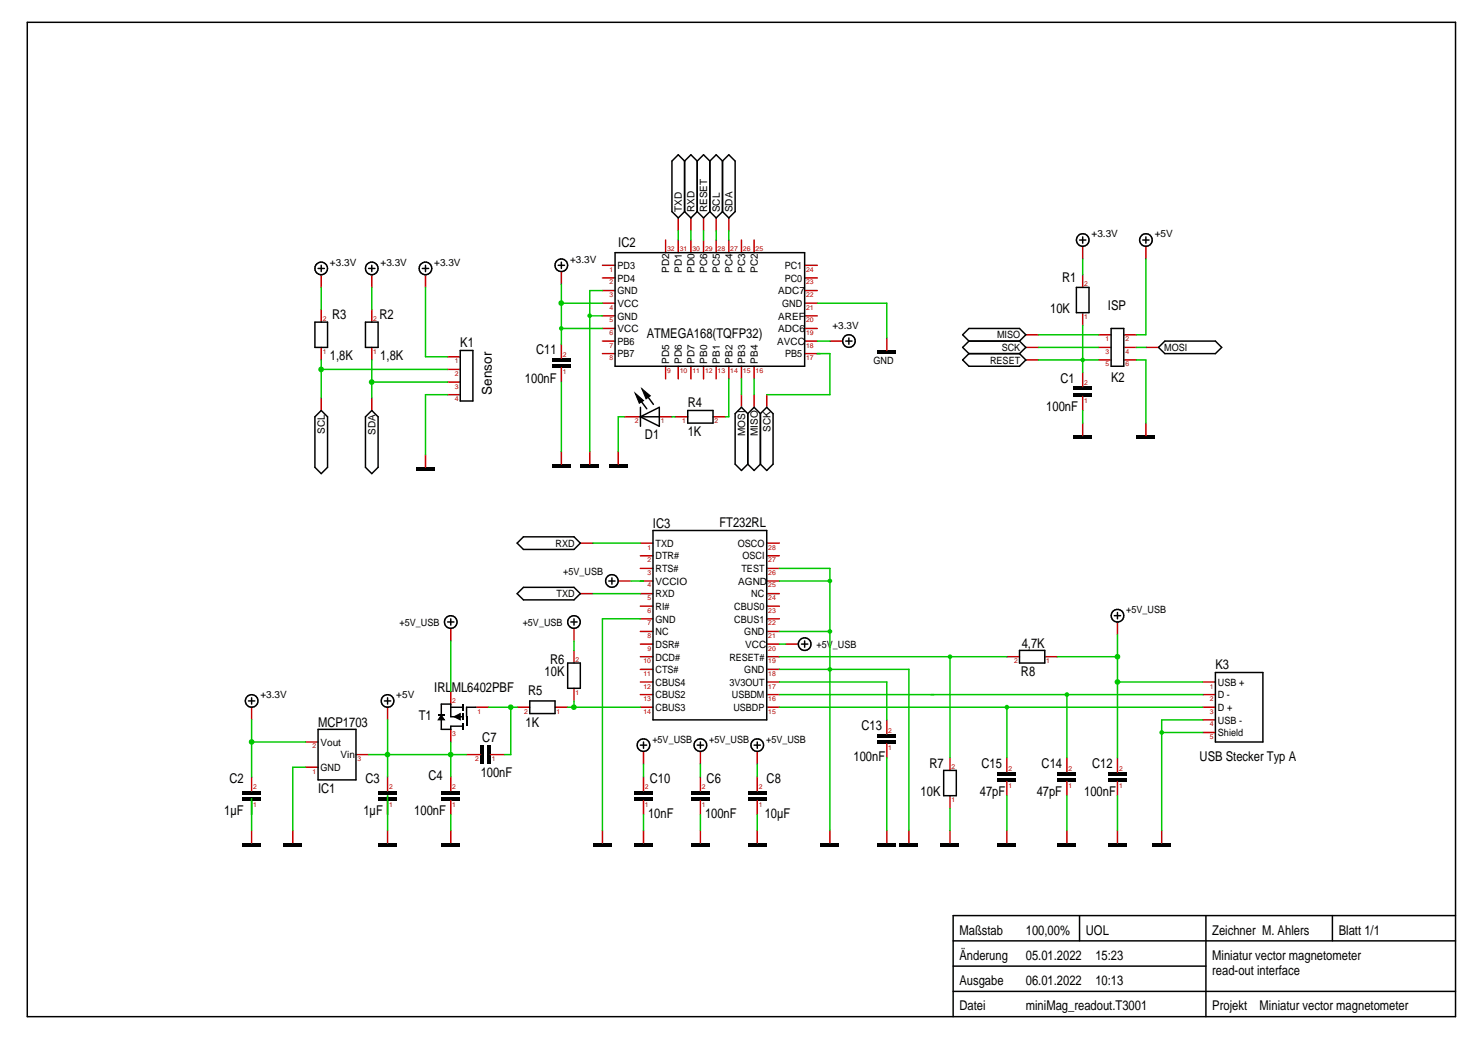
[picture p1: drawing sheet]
<svg xmlns="http://www.w3.org/2000/svg" width="297mm" height="210mm" viewBox="0 0 297 210" stroke-linecap="round" stroke-linejoin="round" font-family="sans-serif">
<g fill="none" stroke="#000" stroke-width=".3">
<path d="M5.5 4.5h287v199.9h-287zM137.6 32.4l1.3-1.3 1.2 1.3M137.6 32.4v10.1M137.6 32.4l-1.3-1.3-1.3 1.3v10.1l1.3 1.3 1.3-1.3M140.1 32.4v10.1M140.1 32.4l1.3-1.3 1.3 1.3M142.7 32.4l1.2-1.3 1.3 1.3M142.7 32.4v10.1M145.2 32.4l1.3-1.3 1.2 1.3v10.1l-1.2 1.3-1.3-1.3M145.2 32.4v10.1M63.9 54h1.3M64.6 53.3v1.3"/>
<path d="M74.1 54h1.3M74.7 53.3v1.3M84.9 54h1.2M85.5 53.3v1.3M112.2 53.3h1.3M112.8 52.7v1.3M123.6 50.8h38.1v22.8h-38.1zM137.6 42.5l1.3 1.3 1.2-1.3M140.1 42.5l1.3 1.3 1.3-1.3M142.7 42.5l1.2 1.3 1.3-1.3M216.3 57.8h2.6v5.1h-2.6zM217 48.3h1.2"/>
<path d="M217.6 47.6v1.3M229.7 48.3h1.2M230.3 47.6v1.3M63.3 64.8h2.5v5h-2.5zM73.4 64.8h2.6v5h-2.6zM92.5 70.5h2.5v10.1h-2.5zM129.8 79.2l1.5 2.1M170 68.6h1.2M170.6 67.9v1.3M194.7 68.6h10.2M194.7 71.1l-1.2 1.3 1.2 1.2h10.2l1.3-1.2-1.3-1.3M194.7 71.1h10.2"/>
<path d="M194.7 68.6l-1.2-1.3 1.2-1.3h10.2l1.3 1.3-1.3 1.3M194.7 68.6l-1.2 1.2 1.2 1.3M204.9 68.6l1.3 1.2-1.3 1.3M223.3 66h2.5v7.6h-2.5zM234.1 68.6h10.2l1.2 1.2-1.2 1.3h-10.2l-1.3-1.3zM63.3 83.8l1.3-1.3 1.2 1.3v10.2l-1.2 1.2-1.3-1.2zM73.4 83.8l1.3-1.3 1.3 1.3v10.2l-1.3 1.2-1.3-1.2zM128.4 80.1l1.6 2.1M128.7 83.8l3.8-1.9v3.8zM128.7 83.8h3.8M128.7 81.9v3.8M138.2 82.5h5.1v2.6h-5.1z"/>
<path d="M150.3 83.2l-1.3-1.3-1.3 1.3v10.1l1.3 1.3 1.3-1.3M150.3 83.2v10.1M150.3 93.3l1.3 1.3 1.2-1.3M150.3 83.2l1.3-1.3 1.2 1.3M152.8 83.2l1.3-1.3 1.3 1.3v10.1l-1.3 1.3-1.3-1.3M152.8 83.2v10.1M103.9 109.2l1.3-1.3h10.2l1.2 1.3-1.2 1.3h-10.2zM105.2 118.1h10.2l1.2 1.3-1.2 1.2h-10.2l-1.3-1.2zM122.3 116.8h1.3M123 116.2v1.3M131.2 106.7h22.9v38h-22.9zM90 125.1h1.2"/>
<path d="M90.6 124.4v1.3M114.1 133.3h2.5v5.1h-2.5zM114.7 125.1h1.3M115.4 124.4v1.3M161.1 129.5h1.2M161.7 128.9v1.2M204.9 130.8h5.1v2.5h-5.1zM223.9 123.8h1.3M224.6 123.1v1.3M244.3 135.2h9.5v14h-9.5zM49.9 140.9h1.3M50.6 140.3v1.3"/>
<path d="M63.9 146.6h7.6v10.2h-7.6zM77.3 140.9h1.2M77.9 140.3v1.3M88.7 143.8v-2.2h1.9v2.5h2.5M88.7 144.4v2.2h1.9v-.6h2.5M90.6 142.2h2.5M95.7 142.2h-1.9v1.9M106.5 140.9h5v2.6h-5zM128.7 149.8h1.3M129.3 149.2v1.3M140.1 149.8h1.3M140.8 149.2v1.3"/>
<path d="M151.6 149.8h1.2M152.2 149.2v1.3M189.7 154.9h2.5v5.1h-2.5zM191.6 194.2h50.8M191.6 199.3h100.9M191.6 189.2h100.9M217 184.1v5.1M242.4 184.1v20.3M267.8 184.1v5.1M292.5 184.1h-100.9v20.3"/>
<circle cx="64.5" cy="54" r="1.27"/>
<circle cx="74.7" cy="54" r="1.27"/>
<circle cx="85.5" cy="54" r="1.27"/>
<circle cx="112.8" cy="53.3" r="1.27"/>
<circle cx="217.6" cy="48.3" r="1.27"/>
<circle cx="230.3" cy="48.3" r="1.27"/>
<circle cx="170.6" cy="68.6" r="1.27"/>
<circle cx="123" cy="116.8" r="1.27"/>
<circle cx="90.6" cy="125.1" r="1.27"/>
<circle cx="115.3" cy="125.1" r="1.27"/>
<circle cx="161.7" cy="129.5" r="1.27"/>
<circle cx="224.6" cy="123.8" r="1.27"/>
<circle cx="50.6" cy="140.9" r="1.27"/>
<circle cx="77.9" cy="140.9" r="1.27"/>
<circle cx="129.3" cy="149.8" r="1.26"/>
<circle cx="140.8" cy="149.8" r="1.27"/>
<circle cx="152.2" cy="149.8" r="1.27"/>
</g>
<g fill="none" stroke="#c70000" stroke-width=".3">
<path d="M64.6 55.2v2.6M74.7 55.2v2.6M85.5 55.2v2.6M112.8 54.6v2.6M121.1 58.4h2.5M121.1 55.9h2.5M121.1 53.3h2.5M133.8 48.3v2.5M136.3 43.8v2.6M136.3 48.3v2.5M138.9 43.8v2.6M138.9 48.3v2.5"/>
<path d="M141.4 43.8v2.6M141.4 48.3v2.5M143.9 43.8v2.6M143.9 48.3v2.5M146.5 43.8v2.6M146.5 48.3v2.5M149 48.3v2.5M151.6 48.3v2.5M161.7 58.4h2.6M161.7 55.9h2.6M161.7 53.3h2.6M217.6 49.5v2.6"/>
<path d="M217.6 55.2v2.6M230.3 49.5v2.6M64.6 62.2v2.6M64.6 69.8v2.6M64.6 80v2.5M74.7 62.2v2.6M74.7 69.8v2.6M74.7 80v2.5M90 79.4h2.5M90 76.8h2.5M90 74.3h2.5M90 71.7h2.5"/>
<path d="M112.8 69.2v2.9M112.8 74v2.8M121.1 68.6h2.5M121.1 71.1h2.5M121.1 66h2.5M121.1 63.5h2.5M121.1 61h2.5M133.8 73.6v2.6M136.3 73.6v2.6M138.9 73.6v2.6M141.4 73.6v2.6M143.9 73.6v2.6"/>
<path d="M146.5 73.6v2.6M149 73.6v2.6M149 79.4v2.5M151.6 73.6v2.6M151.6 79.4v2.5M154.1 79.4v2.5M161.7 68.6h2.6M161.7 71.1h2.6M161.7 66h2.6M161.7 63.5h2.6M161.7 61h2.6M166.8 68.6h2.5"/>
<path d="M178.2 67.9v2.6M206.2 72.4h2.5M206.2 67.3h2.5M206.2 69.8h2.5M217.6 62.9v2.5M217.6 74.9v2.9M217.6 79.7v2.8M220.8 72.4h2.5M220.8 67.3h2.5M220.8 69.8h2.5M225.8 72.4h2.6M225.8 67.3h2.6"/>
<path d="M225.8 69.8h2.6M230.3 69.8h2.5M85.5 91.4v2.6M112.8 90.8v2.5M118.5 90.8v2.5M124.2 90.8v2.5M125.5 83.8h3.2M132.5 83.8h2.5M135.7 83.8h2.5M143.3 83.8h2.5M217.6 85.1v2.5M230.3 85.1v2.5"/>
<path d="M116.6 119.4h2.6M116.6 109.2h2.6M124.2 116.8h2.6M128.7 116.8h2.5M128.7 119.4h2.5M128.7 109.2h2.5M128.7 114.3h2.5M128.7 111.7h2.5M154.1 116.8h2.5M154.1 119.4h2.5M154.1 109.2h2.5M154.1 114.3h2.5"/>
<path d="M154.1 111.7h2.5M90.6 126.3v2.6M90.6 139v2.6M115.4 126.3v2.6M115.4 130.8v2.5M115.4 138.4v2.5M128.7 137.1h2.5M128.7 139.7h2.5M128.7 129.5h2.5M128.7 132h2.5M128.7 134.6h2.5M128.7 127h2.5"/>
<path d="M128.7 124.4h2.5M128.7 121.9h2.5M154.1 137.1h2.5M154.1 139.7h2.5M154.1 129.5h2.5M154.1 132h2.5M154.1 134.6h2.5M154.1 127h2.5M154.1 124.4h2.5M154.1 121.9h2.5M157.9 129.5h2.5M202.4 132h2.5"/>
<path d="M210 132h2.5M224.6 125.1v2.5M241.7 137.1h2.6M241.7 139.7h2.6M50.6 142.2v2.5M50.6 156.2v2.8M61.4 149.2h2.5M61.4 154.3h2.5M71.5 151.7h2.6M77.9 142.2v2.5M77.9 156.2v2.8M90.6 146.6v2.6"/>
<path d="M90.6 156.2v2.8M93.8 151.7h2.8M95.7 142.2h2.5M98.5 151.7h2.9M103.9 142.2h2.6M111.5 142.2h2.6M128.7 142.2h2.5M129.3 151.1v2.5M129.3 156.2v2.8M140.8 151.1v2.5M140.8 156.2v2.8M152.2 151.1v2.5"/>
<path d="M152.2 156.2v2.8M154.1 142.2h2.5M178.2 144.7v2.9M178.2 149.5v2.9M190.9 152.4v2.5M190.9 160v2.5M202.4 152.4v2.8M202.4 157.1v2.9M214.4 152.4v2.8M214.4 157.1v2.9M224.6 152.4v2.8M224.6 157.1v2.9"/>
<path d="M241.7 142.2h2.6M241.7 144.7h2.6M241.7 147.3h2.6M50.6 160.9v2.9M50.6 167v2.5M58.8 167v2.5M77.9 160.9v2.9M77.9 167v2.5M90.6 160.9v2.9M90.6 167v2.5M121.1 167v2.5M129.3 160.9v2.9"/>
<path d="M129.3 167v2.5M140.8 160.9v2.9M140.8 167v2.5M152.2 160.9v2.9M152.2 167v2.5M166.8 167v2.5M178.2 167v2.5M182.7 167v2.5M190.9 167v2.5M202.4 167v2.5M214.4 167v2.5M224.6 167v2.5"/>
<path d="M233.5 167v2.5"/>
</g>
<g fill="#000">
<path d="M110.9 72.1h3.8v.6h-3.8zM110.9 73.3h3.8v.7h-3.8zM176.3 70.5h3.8v.6h-3.8zM215.7 77.8h3.8v.6h-3.8zM215.7 79h3.8v.7h-3.8zM83.6 94h3.8v.6h-3.8zM110.9 93.3h3.8v.7h-3.8zM116.6 93.3h3.8v.7h-3.8zM122.3 93.3h3.9v.7h-3.9zM215.7 87.6h3.8v.6h-3.8zM228.4 87.6h3.8v.6h-3.8zM48.7 159h3.8v.7h-3.8z"/>
<path d="M76 159h3.8v.7h-3.8zM88.7 159h3.8v.7h-3.8zM88.1 143.6h1.2v.3h-1.2zM93 141.6h.3v1.2h-.3zM93 143.5h.3v1.2h-.3zM93 145.4h.3v1.2h-.3zM93.6 144.1h.3v1.9h-.3zM96.6 149.8h.7v3.8h-.7zM97.9 149.8h.6v3.8h-.6zM127.4 159h3.8v.7h-3.8zM138.9 159h3.8v.7h-3.8zM150.3 159h3.8v.7h-3.8z"/>
<path d="M176.3 147.6h3.8v.6h-3.8zM176.3 148.9h3.8v.6h-3.8zM200.4 155.2h3.9v.7h-3.9zM200.4 156.5h3.9v.6h-3.9zM212.5 155.2h3.8v.7h-3.8zM212.5 156.5h3.8v.6h-3.8zM222.7 155.2h3.8v.7h-3.8zM222.7 156.5h3.8v.6h-3.8zM48.7 169.5h3.8v.6h-3.8zM48.7 160.3h3.8v.6h-3.8zM56.9 169.5h3.8v.6h-3.8zM76 169.5h3.8v.6h-3.8z"/>
<path d="M76 160.3h3.8v.6h-3.8zM88.7 169.5h3.8v.6h-3.8zM88.7 160.3h3.8v.6h-3.8zM119.2 169.5h3.8v.6h-3.8zM127.4 160.3h3.8v.6h-3.8zM127.4 169.5h3.8v.6h-3.8zM138.9 160.3h3.8v.6h-3.8zM138.9 169.5h3.8v.6h-3.8zM150.3 160.3h3.8v.6h-3.8zM150.3 169.5h3.8v.6h-3.8zM164.9 169.5h3.8v.6h-3.8zM176.3 169.5h3.8v.6h-3.8z"/>
<path d="M180.8 169.5h3.8v.6h-3.8zM189 169.5h3.8v.6h-3.8zM200.4 169.5h3.9v.6h-3.9zM212.5 169.5h3.8v.6h-3.8zM222.7 169.5h3.8v.6h-3.8zM231.6 169.5h3.8v.6h-3.8z"/>
</g>
<path d="M127.6 79l1.7 1.5-.8 .6zM129 78.1l1.7 1.5-.9 .6zM88.7 143.8l.6 .9h-1.2zM91.2 144.1l1.3-.6v1.2z" fill="#000" stroke="#000" stroke-width=".2"/>
<path d="M146.5 76.2v7.6h-.7M135 83.8h.7" fill="none" stroke="#00c700" stroke-width=".3"/>
<circle cx="74.7" cy="76.8" r=".57" fill="#00c700"/>
<path d="M146.5 46.4v1.9M74.7 72.4v7.6M74.7 76.8h15.3" fill="none" stroke="#00c700" stroke-width=".3"/>
<circle cx="64.5" cy="74.3" r=".57" fill="#00c700"/>
<path d="M143.9 46.4v1.9M64.6 72.4v7.6M64.6 74.3h25.4M208.7 72.4h12.1M217.6 65.4v9.5" fill="none" stroke="#00c700" stroke-width=".3"/>
<circle cx="217.6" cy="72.4" r=".47" fill="#00c700"/>
<path d="M112.8 57.2v3.8M141.4 46.4v1.9M217.6 52.1v3.1M149 76.2v3.2M151.6 76.2v3.2M164.3 71.1h2.5v8.3h-12.7M164.3 68.6h2.5M208.7 69.8h12.1M208.7 67.3h12.1M228.4 69.8h1.9" fill="none" stroke="#00c700" stroke-width=".3"/>
<circle cx="112.8" cy="60.9" r=".57" fill="#00c700"/>
<path d="M121.1 66h-8.3v3.2" fill="none" stroke="#00c700" stroke-width=".3"/>
<circle cx="112.8" cy="66" r=".47" fill="#00c700"/>
<path d="M64.6 57.8v4.4M74.7 57.8v4.4M85.5 57.8v13.9h4.5M121.1 61h-8.3v5" fill="none" stroke="#00c700" stroke-width=".3"/>
<circle cx="50.6" cy="149.2" r=".57" fill="#00c700"/>
<path d="M230.3 52.1v15.2h-1.9M50.6 144.7v11.5M50.6 149.2h10.8M77.9 151.7h15.9M90.6 149.2v7" fill="none" stroke="#00c700" stroke-width=".3"/>
<circle cx="77.9" cy="151.7" r=".57" fill="#00c700"/>
<path d="M74.1 151.7h3.8M77.9 144.7v11.5" fill="none" stroke="#00c700" stroke-width=".3"/>
<circle cx="90.6" cy="151.7" r=".57" fill="#00c700"/>
<path d="M102.7 142.2v9.5h-1.3" fill="none" stroke="#00c700" stroke-width=".3"/>
<circle cx="102.6" cy="142.2" r=".57" fill="#00c700"/>
<path d="M98.2 142.2h5.7M115.4 140.9v1.3h-1.3" fill="none" stroke="#00c700" stroke-width=".3"/>
<circle cx="115.3" cy="142.2" r=".57" fill="#00c700"/>
<path d="M136.3 46.4v1.9M138.9 46.4v1.9M119.2 109.2h9.5M119.2 119.4h9.5M115.4 142.2h13.3M156.6 142.2h85.1M202.4 142.2v10.2" fill="none" stroke="#00c700" stroke-width=".3"/>
<g fill="#00c700">
<circle cx="202.4" cy="142.2" r=".47"/>
<circle cx="190.9" cy="132" r=".47"/>
</g>
<path d="M156.6 132h45.8M156.6 137.1h21.6v7.6M156.6 139.7h85.1M190.9 132v20.4M214.4 139.7v12.7" fill="none" stroke="#00c700" stroke-width=".3"/>
<circle cx="214.4" cy="139.6" r=".47" fill="#00c700"/>
<path d="M128.7 116.8h.6M90.6 128.9v10.1M115.4 128.9v1.9M156.6 129.5h1.3" fill="none" stroke="#00c700" stroke-width=".3"/>
<circle cx="224.6" cy="137.1" r=".57" fill="#00c700"/>
<path d="M224.6 127.6v9.5h17.1" fill="none" stroke="#00c700" stroke-width=".3"/>
<circle cx="224.6" cy="132" r=".57" fill="#00c700"/>
<g fill="none" stroke="#00c700" stroke-width=".3">
<path d="M90 79.4h-4.5v12M112.8 76.8v14M164.3 61h13.9v6.9M228.4 72.4h1.9v12.7M125.5 83.8h-1.3v7M217.6 82.5v2.6M126.8 116.8h2.5M166.8 116.8v10.2M166.8 134.6v32.4M212.5 132h12.1M224.6 137.1v15.3M58.8 154.3h2.6"/>
<path d="M77.9 160v3.8M129.3 153.6v2.6M140.8 153.6v2.6M152.2 153.6v2.6M241.7 144.7h-8.2v2.6h8.2M50.6 160.6v3.2M90.6 163.8v3.2"/>
</g>
<circle cx="118.5" cy="63.5" r=".47" fill="#00c700"/>
<path d="M121.1 58.4h-2.6v32.4M118.5 63.5h2.6M58.8 154.3v12.7M77.9 160v7M50.6 160.6v6.4" fill="none" stroke="#00c700" stroke-width=".3"/>
<circle cx="233.5" cy="147.3" r=".47" fill="#00c700"/>
<path d="M233.5 147.3v19.7M129.3 163.8v3.2M140.8 163.8v3.2M152.2 163.8v3.2" fill="none" stroke="#00c700" stroke-width=".3"/>
<circle cx="166.8" cy="134.6" r=".47" fill="#00c700"/>
<path d="M156.6 134.6h10.2" fill="none" stroke="#00c700" stroke-width=".3"/>
<circle cx="166.8" cy="127" r=".47" fill="#00c700"/>
<path d="M166.8 127v7.6M202.4 160v7M214.4 160v7M190.9 162.5v4.5" fill="none" stroke="#00c700" stroke-width=".3"/>
<circle cx="166.8" cy="116.8" r=".47" fill="#00c700"/>
<path d="M156.6 114.3h10.2v2.5h-10.2M128.7 124.4h-7.6v42.6M156.6 127h10.2M166.8 134.6h15.9v32.4M178.2 152.4v14.6M224.6 160v7" fill="none" stroke="#00c700" stroke-width=".3"/>
<g font-size="2.7">
<text x="124.2" y="49.7">IC2</text>
<text x="213.4" y="56.6">R1</text>
<text x="66.8" y="64.2">R3</text>
<text x="76.3" y="64.2">R2</text>
<text x="211.1" y="62.9">10K</text>
<text x="222.7" y="62.2">ISP</text>
<text x="92.5" y="69.8">K1</text>
<text x="107.7" y="71.2">C11</text>
<text x="130" y="67.9">ATMEGA168(TQFP32)</text>
<text x="66.3" y="72.5">1,8K</text>
<text x="76.4" y="72.5">1,8K</text>
<text x="105.5" y="76.9">100nF</text>
<text x="213.1" y="76.9">C1</text>
<text x="223.3" y="76.8">K2</text>
<text x="98.8" y="79.4" transform="rotate(-90 98.8 79.4)">Sensor</text>
<text x="138.2" y="81.9">R4</text>
<text x="210.3" y="82.6">100nF</text>
<text x="129.6" y="88.2">D1</text>
<text x="138.2" y="87.6">1K</text>
<text x="131.2" y="106.2">IC3</text>
<text x="144.6" y="106">FT232RL</text>
<text x="205.3" y="130.2">4,7K</text>
<text x="109.5" y="136">10K</text>
<text x="110.6" y="133.4">R6</text>
<text x="205.2" y="136">R8</text>
<text x="244.3" y="134.6">K3</text>
<text x="87.3" y="139.1">IRLML6402PBF</text>
<text x="106.1" y="139.8">R5</text>
<text x="63.9" y="146.1">MCP1703</text>
<text x="84.2" y="144.8">T1</text>
<text x="96.9" y="149.3">C7</text>
<text x="105.6" y="146.1">1K</text>
<text x="173.1" y="146.7">C13</text>
<text x="171.5" y="153.1">100nF</text>
<text x="186.8" y="154.3">R7</text>
<text x="197.3" y="154.3">C15</text>
<text x="209.3" y="154.3">C14</text>
<text x="219.5" y="154.3">C12</text>
<text x="241.1" y="153">USB Stecker Typ A</text>
<text x="46.1" y="157.5">C2</text>
<text x="63.9" y="159.4">IC1</text>
<text x="73.4" y="157.5">C3</text>
<text x="86.1" y="156.9">C4</text>
<text x="96.6" y="156.3">100nF</text>
<text x="130.6" y="157.5">C10</text>
<text x="142" y="157.5">C6</text>
<text x="154.1" y="157.5">C8</text>
<text x="185" y="160.1">10K</text>
<text x="196.9" y="160.1">47pF</text>
<text x="208.3" y="160.1">47pF</text>
<text x="217.9" y="160.1">100nF</text>
<text x="45.1" y="163.9">1µF</text>
<text x="73" y="163.9">1µF</text>
<text x="83.3" y="163.9">100nF</text>
<text x="130.2" y="164.5">10nF</text>
<text x="141.7" y="164.5">100nF</text>
<text x="153.7" y="164.5">10µF</text>
<text x="192.8" y="187.9">Maßstab</text>
<text x="206.2" y="187.9">100,00%</text>
<text x="218.2" y="187.9">UOL</text>
<text x="243.6" y="187.9">Zeichner M. Ahlers</text>
<text x="269" y="187.9">Blatt 1/1</text>
<text x="192.8" y="193">Änderung</text>
<text x="206.2" y="193">05.01.2022</text>
<text x="220.1" y="193">15:23</text>
<text x="243.6" y="196">read-out interface</text>
<text x="243.6" y="193">Miniatur vector magnetometer</text>
<text x="192.8" y="198.1">Ausgabe</text>
<text x="192.8" y="203.1">Datei</text>
<text x="206.2" y="198.1">06.01.2022</text>
<text x="206.2" y="203.1">miniMag_readout.T3001</text>
<text x="220.1" y="198.1">10:13</text>
<text x="243.6" y="203.1">Projekt</text>
<text x="253.2" y="203.1">Miniatur vector magnetometer</text>
</g>
<g font-size="2">
<text x="137.1" y="42.7" transform="rotate(-90 137.1 42.7)">TXD</text>
<text x="139.6" y="42.7" transform="rotate(-90 139.6 42.7)">RXD</text>
<text x="142.1" y="42.7" transform="rotate(-90 142.1 42.7)">RESET</text>
<text x="144.7" y="42.7" transform="rotate(-90 144.7 42.7)">SCL</text>
<text x="147.2" y="42.7" transform="rotate(-90 147.2 42.7)">SDA</text>
<text x="219.4" y="47.7">+3.3V</text>
<text x="232.1" y="47.7">+5V</text>
<text x="66.3" y="53.4">+3.3V</text>
<text x="76.5" y="53.4">+3.3V</text>
<text x="87.3" y="53.4">+3.3V</text>
<text x="114.6" y="52.8">+3.3V</text>
<text x="124.1" y="59.2">GND</text>
<text x="124.1" y="56.6">PD4</text>
<text x="124.1" y="54.1">PD3</text>
<text x="134.5" y="54.8" transform="rotate(-90 134.5 54.8)">PD2</text>
<text x="137.1" y="54.8" transform="rotate(-90 137.1 54.8)">PD1</text>
<text x="139.6" y="54.8" transform="rotate(-90 139.6 54.8)">PD0</text>
<text x="142.1" y="54.8" transform="rotate(-90 142.1 54.8)">PC6</text>
<text x="144.7" y="54.8" transform="rotate(-90 144.7 54.8)">PC5</text>
<text x="147.2" y="54.8" transform="rotate(-90 147.2 54.8)">PC4</text>
<text x="149.8" y="54.8" transform="rotate(-90 149.8 54.8)">PC3</text>
<text x="152.3" y="54.8" transform="rotate(-90 152.3 54.8)">PC2</text>
<text x="156.4" y="59.2">ADC7</text>
<text x="157.7" y="56.6">PC0</text>
<text x="157.7" y="54.1">PC1</text>
<text x="124.1" y="64.2">GND</text>
<text x="124.1" y="61.7">VCC</text>
<text x="156.4" y="64.2">AREF</text>
<text x="157.2" y="61.7">GND</text>
<text x="124.1" y="71.9">PB7</text>
<text x="124.1" y="69.3">PB6</text>
<text x="124.1" y="66.8">VCC</text>
<text x="156.2" y="69.3">AVCC</text>
<text x="156.4" y="66.8">ADC6</text>
<text x="157.8" y="71.9">PB5</text>
<text x="167.3" y="66.1">+3.3V</text>
<text x="200.4" y="68.1">MISO</text>
<text x="201.3" y="70.6">SCK</text>
<text x="234" y="70.6">MOSI</text>
<text x="134.5" y="73.2" transform="rotate(-90 134.5 73.2)">PD5</text>
<text x="137.1" y="73.2" transform="rotate(-90 137.1 73.2)">PD6</text>
<text x="139.6" y="73.2" transform="rotate(-90 139.6 73.2)">PD7</text>
<text x="142.1" y="73.2" transform="rotate(-90 142.1 73.2)">PB0</text>
<text x="144.7" y="73.2" transform="rotate(-90 144.7 73.2)">PB1</text>
<text x="147.2" y="73.2" transform="rotate(-90 147.2 73.2)">PB2</text>
<text x="149.8" y="73.2" transform="rotate(-90 149.8 73.2)">PB3</text>
<text x="152.3" y="73.2" transform="rotate(-90 152.3 73.2)">PB4</text>
<text x="175.6" y="73.2">GND</text>
<text x="199" y="73.1">RESET</text>
<text x="65.3" y="87.2" transform="rotate(-90 65.3 87.2)">SCL</text>
<text x="75.5" y="87.4" transform="rotate(-90 75.5 87.4)">SDA</text>
<text x="149.8" y="87.7" transform="rotate(-90 149.8 87.7)">MOSI</text>
<text x="152.3" y="87.7" transform="rotate(-90 152.3 87.7)">MISO</text>
<text x="154.8" y="86.8" transform="rotate(-90 154.8 86.8)">SCK</text>
<text x="111.7" y="109.9">RXD</text>
<text x="131.7" y="112.5">DTR#</text>
<text x="131.7" y="109.9">TXD</text>
<text x="148.3" y="109.9">OSCO</text>
<text x="149.2" y="112.5">OSCI</text>
<text x="113.2" y="115.7">+5V_USB</text>
<text x="131.7" y="117.6">VCCIO</text>
<text x="131.7" y="115">RTS#</text>
<text x="148.4" y="117.6">AGND</text>
<text x="149" y="115">TEST</text>
<text x="80.3" y="125.8">+5V_USB</text>
<text x="105.1" y="125.8">+5V_USB</text>
<text x="111.8" y="120.1">TXD</text>
<text x="131.7" y="125.2">GND</text>
<text x="131.7" y="122.6">RI#</text>
<text x="131.7" y="120.1">RXD</text>
<text x="147.6" y="125.2">CBUS1</text>
<text x="147.6" y="122.6">CBUS0</text>
<text x="151" y="120.1">NC</text>
<text x="226.4" y="123.3">+5V_USB</text>
<text x="131.7" y="130.3">DSR#</text>
<text x="131.7" y="127.7">NC</text>
<text x="149.6" y="127.7">GND</text>
<text x="149.8" y="130.3">VCC</text>
<text x="164.1" y="130.3">+5V_USB</text>
<text x="131.7" y="137.9">CBUS4</text>
<text x="131.7" y="135.3">CTS#</text>
<text x="131.7" y="132.8">DCD#</text>
<text x="146.6" y="137.9">3V3OUT</text>
<text x="146.6" y="132.8">RESET#</text>
<text x="149.6" y="135.3">GND</text>
<text x="244.8" y="137.9">USB +</text>
<text x="52.3" y="140.4">+3.3V</text>
<text x="79.7" y="140.4">+5V</text>
<text x="131.7" y="142.9">CBUS3</text>
<text x="131.7" y="140.4">CBUS2</text>
<text x="147.1" y="140.4">USBDM</text>
<text x="147.4" y="142.9">USBDP</text>
<text x="244.8" y="140.4">D -</text>
<text x="244.8" y="142.9">D +</text>
<text x="64.4" y="149.9">Vout</text>
<text x="131.1" y="149.3">+5V_USB</text>
<text x="142.5" y="149.3">+5V_USB</text>
<text x="154" y="149.3">+5V_USB</text>
<text x="244.8" y="145.5">USB -</text>
<text x="244.8" y="148">Shield</text>
<text x="64.4" y="155">GND</text>
<text x="68.4" y="152.5">Vin</text>
</g>
<g font-size="1.4" fill="#c70000">
<text x="134.1" y="50.5">32</text>
<text x="136.6" y="50.5">31</text>
<text x="139.1" y="50.5">30</text>
<text x="141.7" y="50.5">29</text>
<text x="144.2" y="50.5">28</text>
<text x="146.8" y="50.5">27</text>
<text x="149.3" y="50.5">26</text>
<text x="151.8" y="50.5">25</text>
<text x="122.5" y="59.7">3</text>
<text x="122.5" y="57.2">2</text>
<text x="122.5" y="54.6">1</text>
<text x="162" y="59.7">22</text>
<text x="162" y="57.2">23</text>
<text x="162" y="54.6">24</text>
<text x="217.9" y="57.5">2</text>
<text x="64.9" y="64.5">2</text>
<text x="75" y="64.5">2</text>
<text x="122.5" y="64.8">5</text>
<text x="122.5" y="62.3">4</text>
<text x="162" y="64.8">20</text>
<text x="162" y="62.3">21</text>
<text x="217.9" y="64.2">1</text>
<text x="64.9" y="71.1">1</text>
<text x="75" y="71.1">1</text>
<text x="113.1" y="71.8">2</text>
<text x="122.5" y="69.9">7</text>
<text x="122.5" y="67.3">6</text>
<text x="162" y="69.9">18</text>
<text x="162" y="67.3">19</text>
<text x="222.2" y="68.6">1</text>
<text x="222.2" y="71.1">3</text>
<text x="226.2" y="71.1">4</text>
<text x="226.2" y="68.6">2</text>
<text x="91.4" y="75.6">2</text>
<text x="91.4" y="73">1</text>
<text x="113.1" y="75.3">1</text>
<text x="122.5" y="72.4">8</text>
<text x="134.1" y="75">9</text>
<text x="136.6" y="75">10</text>
<text x="139.1" y="75">11</text>
<text x="141.7" y="75">12</text>
<text x="144.2" y="75">13</text>
<text x="146.8" y="75">14</text>
<text x="149.3" y="75">15</text>
<text x="151.8" y="75">16</text>
<text x="162" y="72.4">17</text>
<text x="217.9" y="77.5">2</text>
<text x="222.2" y="73.7">5</text>
<text x="226.2" y="73.7">6</text>
<text x="91.4" y="80.7">4</text>
<text x="91.4" y="78.1">3</text>
<text x="217.9" y="81">1</text>
<text x="127.6" y="85.1">2</text>
<text x="132.8" y="85.1">1</text>
<text x="137.1" y="85.1">1</text>
<text x="143.6" y="85.1">2</text>
<text x="130.1" y="113">2</text>
<text x="130.1" y="110.5">1</text>
<text x="154.4" y="113">27</text>
<text x="154.4" y="110.5">28</text>
<text x="130.1" y="118.1">4</text>
<text x="130.1" y="115.6">3</text>
<text x="154.4" y="118.1">25</text>
<text x="154.4" y="115.6">26</text>
<text x="130.1" y="125.7">7</text>
<text x="130.1" y="123.2">6</text>
<text x="130.1" y="120.7">5</text>
<text x="154.4" y="125.7">22</text>
<text x="154.4" y="123.2">23</text>
<text x="154.4" y="120.7">24</text>
<text x="130.1" y="130.8">9</text>
<text x="130.1" y="128.3">8</text>
<text x="154.4" y="130.8">20</text>
<text x="154.4" y="128.3">21</text>
<text x="115.7" y="133">2</text>
<text x="129.3" y="135.9">11</text>
<text x="129.3" y="133.3">10</text>
<text x="154.4" y="135.9">18</text>
<text x="154.4" y="133.3">19</text>
<text x="203.8" y="133.3">2</text>
<text x="210.3" y="133.3">1</text>
<text x="90.9" y="141.3">2</text>
<text x="96" y="143.5">1</text>
<text x="105.3" y="143.5">2</text>
<text x="111.8" y="143.5">1</text>
<text x="115.7" y="139.7">1</text>
<text x="129.3" y="143.5">14</text>
<text x="129.3" y="140.9">13</text>
<text x="129.3" y="138.4">12</text>
<text x="154.4" y="143.5">15</text>
<text x="154.4" y="140.9">16</text>
<text x="154.4" y="138.4">17</text>
<text x="243.2" y="138.4">1</text>
<text x="243.2" y="140.9">2</text>
<text x="243.2" y="143.5">3</text>
<text x="90.9" y="147.9">3</text>
<text x="178.5" y="147.3">2</text>
<text x="243.2" y="146">4</text>
<text x="243.2" y="148.6">5</text>
<text x="62.8" y="150.5">2</text>
<text x="62.8" y="155.6">1</text>
<text x="71.8" y="153">3</text>
<text x="95.5" y="153">2</text>
<text x="98.8" y="153">1</text>
<text x="178.5" y="150.8">1</text>
<text x="191.2" y="154.6">2</text>
<text x="202.6" y="154.9">2</text>
<text x="214.7" y="154.9">2</text>
<text x="224.9" y="154.9">2</text>
<text x="50.9" y="158.7">2</text>
<text x="78.2" y="158.7">2</text>
<text x="90.9" y="158.7">2</text>
<text x="129.6" y="158.7">2</text>
<text x="141.1" y="158.7">2</text>
<text x="152.5" y="158.7">2</text>
<text x="191.2" y="161.3">1</text>
<text x="202.6" y="158.4">1</text>
<text x="214.7" y="158.4">1</text>
<text x="224.9" y="158.4">1</text>
<text x="50.9" y="162.2">1</text>
<text x="78.2" y="162.2">1</text>
<text x="90.9" y="162.2">1</text>
<text x="129.6" y="162.2">1</text>
<text x="141.1" y="162.2">1</text>
<text x="152.5" y="162.2">1</text>
</g>
</svg>
